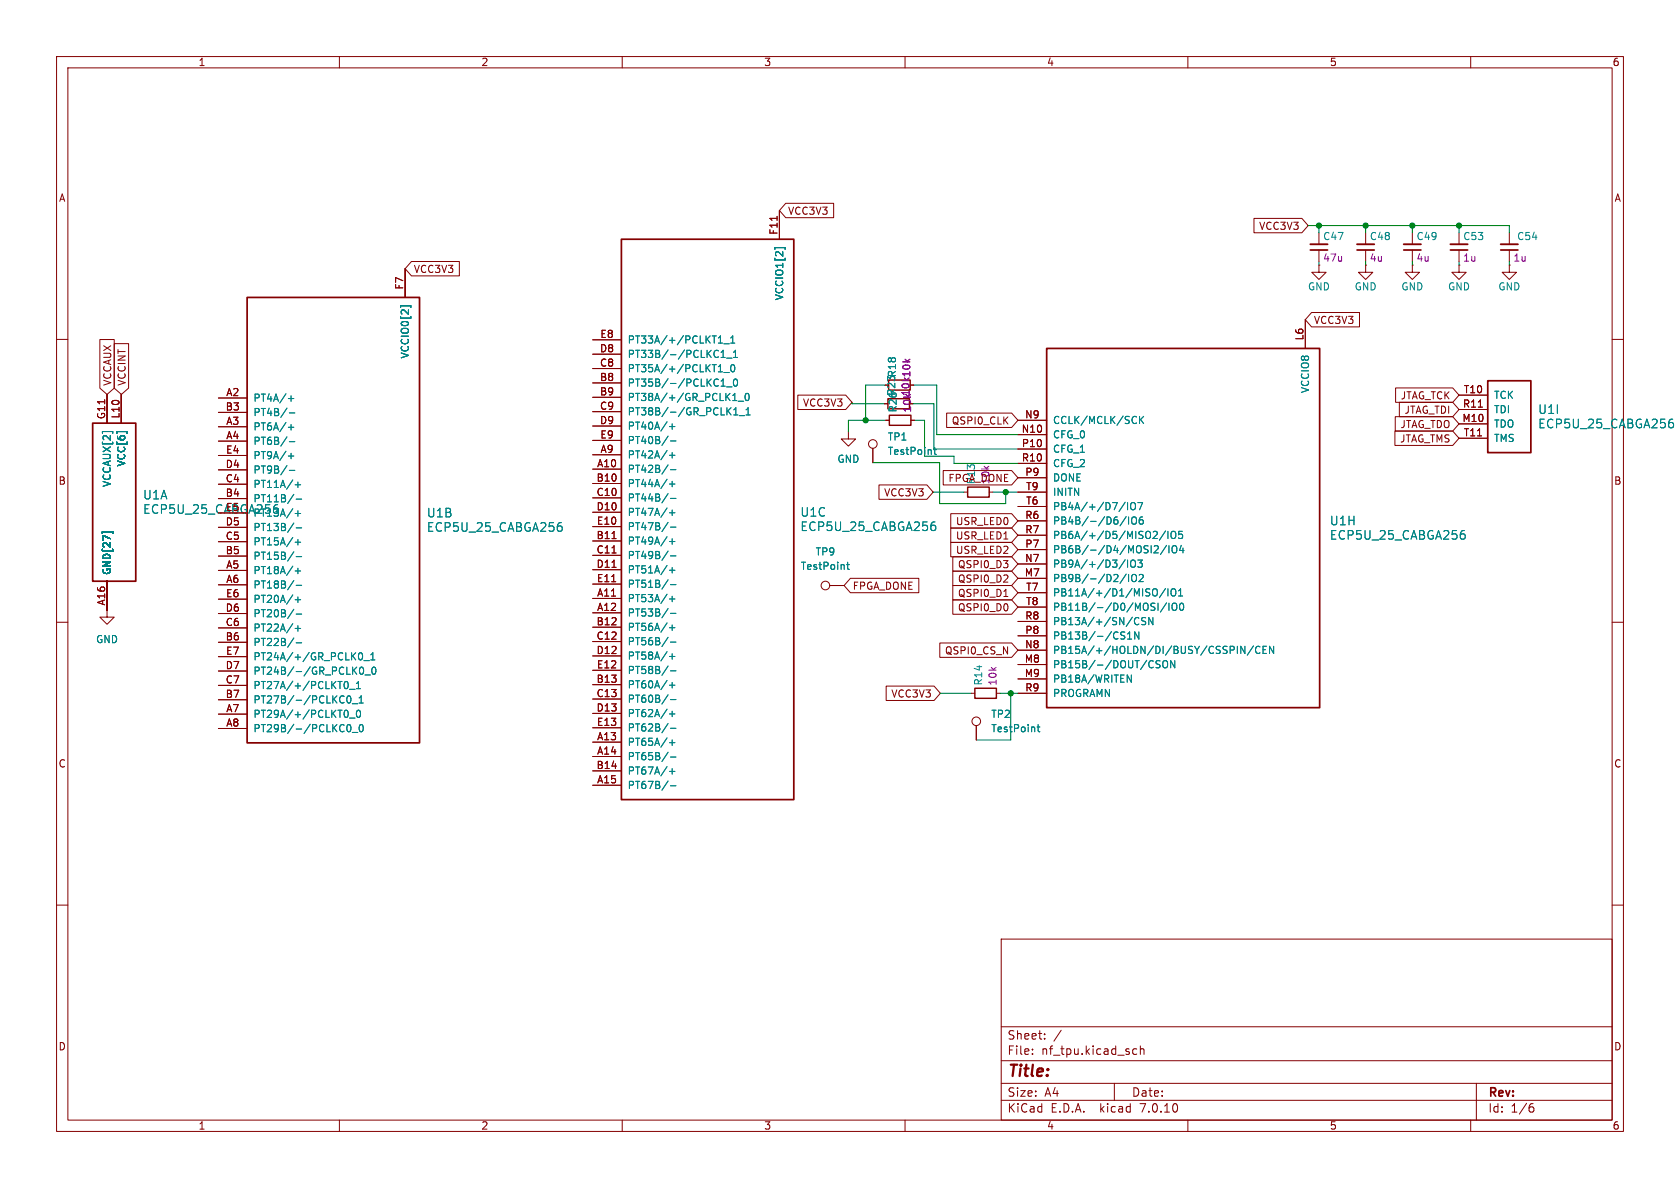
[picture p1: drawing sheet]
<svg xmlns="http://www.w3.org/2000/svg" width="297mm" height="210mm" viewBox="0 0 297 210" stroke-linecap="round" stroke-linejoin="round" font-family="sans-serif">
<g fill="none" stroke="#840000" stroke-width=".18">
<path d="M10 10h277v190h-277zM12 12h273v186h-273zM60 10v2M110 10v2M160 10v2M210 10v2M260 10v2M137.4 38.2v.8M137.8 37.2v5.1M138.9 35.9h8.5v2.6h-8.5l-1.1-1.3zM221.7 38.6h8.5l1.1 1.3-1.1 1.2h-8.5zM10 60h2"/>
<path d="M71.6 47.5v5.1M72.7 46.2h8.5v2.6h-8.5l-1.1-1.3zM230.8 56.5v5.1M231.9 55.2h8.4v2.6h-8.4l-1.1-1.3zM233.2 46.9v1.2h1.2l-1.2 1.3-1.3-1.3h1.3M233.2 46.9h.1M233.2 41.1v2.1M233.2 44.2v2M241.4 46.9v1.2h1.3l-1.3 1.3-1.2-1.3h1.2M241.4 46.9h.1M241.4 41.1v2.1M241.4 44.2v2"/>
<path d="M249.7 46.9v1.2h1.3l-1.3 1.3-1.3-1.3h1.3M249.7 46.9h.1M249.7 41.1v2.1M249.7 44.2v2M257.9 46.9v1.2h1.3l-1.3 1.3-1.2-1.3h1.2M257.9 46.9h.1M257.9 41.1v2.1M257.9 44.2v2M266.8 46.9v1.2h1.3l-1.3 1.3-1.2-1.3h1.2M266.8 46.9h.1M266.8 41.1v2.1M266.8 44.2v2"/>
<path d="M285 60h2M17.7 60h2.5v8.6l-1.3 1.1-1.2-1.1zM18.9 69.7v5.1M20.2 60.7h2.5v7.9l-1.2 1.1-1.3-1.1zM21.5 69.7v5.1M38.6 70.4h5.1M38.6 75.4h5.1M38.6 78h5.1M38.6 72.9h5.1M104.8 67.7h5.1M104.8 70.2h5.1M104.8 65.2h5.1"/>
<path d="M104.8 72.8h5.1M104.8 62.6h5.1M104.8 75.3h5.1M104.8 60.1h5.1M104.8 77.9h5.1M141 69.8h8.5l1.1 1.3-1.1 1.3h-8.5zM150 76.3v1.3h1.3l-1.3 1.3-1.3-1.3h1.3M154.3 79.2v2.6M156.3 71.4h.7M156.5 68.1h.6M156.6 74.3h.6M161 74.3h.7"/>
<path d="M167.4 73h11.4l1.2 1.3-1.2 1.3h-11.4zM180 76.8h5M180 74.3h5M180 79.4h5M246.6 76.2h10.2l1.1 1.3-1.1 1.2h-10.2zM246.7 73.7h10.1l1.1 1.2-1.1 1.3h-10.1zM246.7 68.6h10.1l1.1 1.3-1.1 1.2h-10.1zM247.4 71.1h9.4l1.1 1.3-1.1 1.3h-9.4zM257.9 74.9h5.1M257.9 72.4h5.1M257.9 69.9h5.1M257.9 77.5h5.1"/>
<path d="M261.4 72h.7M38.6 88.1h5.1M38.6 98.3h5.1M38.6 85.6h5.1M38.6 95.8h5.1M38.6 83.1h5.1M38.6 93.2h5.1M38.6 80.5h5.1M38.6 90.7h5.1M104.8 82.9h5.1M104.8 80.4h5.1M104.8 85.5h5.1"/>
<path d="M104.8 95.6h5.1M104.8 88h5.1M104.8 98.2h5.1M104.8 90.6h5.1M104.8 93.1h5.1M108.2 95.2h.7M108.2 97.8h.7M155.4 85.7h8.5l1.1 1.3-1.1 1.3h-8.5zM166.7 83.2h12.1l1.2 1.3-1.2 1.2h-12.1zM168.1 95.9h10.7l1.2 1.3-1.2 1.2h-10.7zM168.1 93.3h10.7l1.2 1.3-1.2 1.3h-10.7zM168.1 90.8h10.7l1.2 1.3-1.2 1.2h-10.7z"/>
<path d="M168.4 98.4h10.4l1.2 1.3-1.2 1.3h-10.4zM170.4 87h.7M174.9 87h.6M180 87h5M180 99.7h5M180 97.2h5M180 84.5h5M180 81.9h5M180 92.1h5M180 94.6h5M180 89.5h5M10 110h2"/>
<path d="M18.9 102.7v6.4h1.3l-1.3 1.3-1.2-1.3h1.2M38.6 100.8h5.1M38.6 103.4h5.1M38.6 113.5h5.1M38.6 111h5.1M38.6 108.5h5.1M38.6 118.6h5.1M38.6 105.9h5.1M38.6 116.1h5.1M104.8 105.8h5.1M104.8 108.3h5.1M104.8 110.9h5.1"/>
<path d="M104.8 113.4h5.1M104.8 100.7h5.1M104.8 116h5.1M104.8 103.3h5.1M104.8 118.5h5.1M108.1 102.8h.8M108.2 100.3h.7M146.7 103.5h2.5M150.3 102.2h12.1v2.6h-12.1l-1.1-1.3zM166.1 113.7h12.7l1.2 1.2-1.2 1.3h-12.7zM168.4 106h10.4l1.2 1.3-1.2 1.3h-10.4zM168.4 103.5h10.4l1.2 1.3-1.2 1.2h-10.4z"/>
<path d="M168.4 101h10.4l1.2 1.2-1.2 1.3h-10.4zM177.5 105.4h.7M180 102.2h5M180 117.5h5M180 114.9h5M180 112.4h5M180 109.9h5M180 104.8h5M180 107.3h5M285 110h2M38.6 126.2h5.1M38.6 128.8h5.1"/>
<path d="M38.6 123.7h5.1M38.6 121.2h5.1M104.8 131.2h5.1M104.8 133.7h5.1M104.8 138.8h5.1M104.8 121h5.1M104.8 136.3h5.1M104.8 123.6h5.1M104.8 126.1h5.1M104.8 128.7h5.1M156.7 121.3h8.4l1.1 1.3-1.1 1.2h-8.4zM171.7 122.6h.6"/>
<path d="M172.6 128.3v2.5M176.1 122.6h.7M180 122.6h5M180 120h5M10 160h2M285 160h2M177 166h108v32h-108zM60 198v2M110 198v2M160 198v2M177 194.5h108M177 191.5h108"/>
<path d="M177 187.5h108M177 181.5h108M182.5 186.3v.1M182.5 185.5v.1M184.7 183.6v.1M184.7 182.8v.1M187.6 182.1l-1.3 2M197 191.5v3M200.3 186.3l.2 .1 .5-.1M201 185.5l-.5-.1-.2 .1M201.6 185.5l.2-.1 .4 .1v.9M201.6 184.9v1.5"/>
<path d="M210 198v2M260 198v2M261 191.5v6.5M270.6 195.7h.3l.3 .3-.1 .5-.5 .1M271 195.1l-.4 .1"/>
<circle cx="154.3" cy="78.5" r=".76"/>
<circle cx="145.9" cy="103.5" r=".76"/>
<circle cx="172.6" cy="127.5" r=".76"/>
</g>
<path d="M43.7 52.6h30.5v78.7h-30.5zM109.9 42.3h30.4v99.1h-30.4zM231.6 44.2h3.1M239.9 44.2h3.1M248.2 44.2h3M256.4 44.2h3.1M265.3 44.2h3.1M16.4 74.8h7.6v27.9h-7.6zM185 61.6h48.3v63.5h-48.3zM263 67.3h7.6v12.7h-7.6z" fill="none" stroke="#840000" stroke-width=".3"/>
<path d="M231.6 43.2h3.1M239.9 43.2h3.1M248.2 43.2h3M256.4 43.2h3.1M265.3 43.2h3.1" fill="none" stroke="#840000" stroke-width=".33"/>
<g fill="none" stroke="#008484" stroke-width=".18">
<path d="M70.8 54.4v-.3h1.8v.3M127.1 59.7l.3-.3v1.3M129.2 59.7l.3-.3v1.3M137 44.1v-.3h1.8v.3M18.1 76.6v-.3h1.8v.3M20.7 76.6v-.3h1.8v.3M51 70.5h.9M51 75.5h.9M51.2 78.1h.9M51.2 73h.9M51.5 70v.9M51.5 75v1"/>
<path d="M118.1 77.1l-1.1 1.6M118.3 75.4h1M118.5 77.9h1M118.8 74.9v1M126.9 62h.1M127 63.1h-.1M127 65.7h.7M127 60.7h.7M127.5 68.3h.7M127.5 62.3l.3-.4v1.3M127.5 67.4l.3-.4v1.3M127.5 63.2h.7"/>
<path d="M128 65.9h.9M128 60.8h.9M128.4 68.4h1M128.4 63.3h1M129.2 60.7h.7M129.3 64.6l.2-.1a.68 .68 0 0 1 .4 .6 .68 .68 0 0 1-.4 .6l-.2-.1-.1-.4zM129.5 70.8h.8M129.7 63.2h.7M129.7 62.3l.3-.4v1.3M129.7 73.4h.7M129.7 72.4l.4-.3v1.3M129.8 67.1l.2-.1a.68 .68 0 0 1 .4 .6 .68 .68 0 0 1-.4 .7 .84 .84 0 0 1-.2-1.2z"/>
<path d="M130.5 70.9h1M130.7 73.5h1M131.8 69.7l.2-.2a.68 .68 0 0 1 .5 .7 .68 .68 0 0 1-.5 .6l-.2-.1-.1-.4zM131.9 73.4h.7M131.9 72.4l.4-.3v1.3M165.1 79.5h.4M165.2 79.1v1.1l.3 .1M201.5 73.6v1.3M201.6 74.1l.6 .8M202.2 73.6l-.7 .7M295.1 74.8l.5-.1 .3 .3-.2 .6h-.6M295.7 74.1l-.5 .1"/>
<path d="M18.1 94.3v-.3h1.8v.3M51 80.6h.9M51.2 83.2h.9M51.5 80.1v1M51.9 87.4l-1 1.6M51.9 97.5l-1 1.7M51.9 92.5l-1 1.6M52.2 85.7h1M52.2 95.9h1M52.2 90.8h1M52.4 88.2h.9M52.4 98.4h.9"/>
<path d="M52.4 93.3h.9M52.7 85.2v1M52.7 90.3v1M52.7 95.4v.9M98.7 93h.4l.3 .3-.2 .5h-.5M99.2 92.4l-.5 .1M118.1 82.2l-1.1 1.6M118.1 87.3l-1.1 1.6M118.1 97.4l-1.1 1.7M118.1 92.3l-1.1 1.7M118.3 80.5h1M118.3 85.6h1"/>
<path d="M118.3 95.7h1M118.3 90.6h1M118.5 83h1M118.5 88.1h1M118.5 98.3h1M118.5 93.2h1M118.8 80v1M118.8 85.1v1M118.8 90.2v.9M118.8 95.2v1M149.7 99.8h.5M149.9 99.4v1.1l.3 .2"/>
<path d="M164.7 92.9l.4-.1 .3 .3-.1 .6h-.6M165.3 92.3l-.5 .1M198.9 98.9l-1.1 1.7M198.9 88.8l-1.1 1.6M199.1 91.3l-1.1 1.7M199.3 88.8v1.3M199.3 99v1.3M199.5 91.4v1.3M199.9 99.2l.3-.2a.43 .43 0 0 1 .5 .4v.5a.42 .42 0 0 1-.4 .4 .42 .42 0 0 1-.4-.4zM199.9 89l.3-.2a.43 .43 0 0 1 .5 .5v.4a.42 .42 0 0 1-.4 .4 .42 .42 0 0 1-.4-.4zM200.1 91.6l.3-.2a.43 .43 0 0 1 .5 .4v.4a.42 .42 0 0 1-.4 .5 .42 .42 0 0 1-.4-.5zM201.2 99h.7l-.4 .5 .4 .1v.6l-.2 .1-.5-.1"/>
<path d="M201.2 88.8h.8l-.5 1.3M202 91.4h-.4a.86 .86 0 0 0 0 1.3l.5-.2v-.4l-.2-.2h-.4l-.1 .2M204.2 96.5h.5l.1 .3-.8 .9h.8M206.1 93.9l-1.1 1.6M206.2 96.4l-1.1 1.6M206.5 93.9v1.3M206.7 96.5v1.2M207.1 94.1l.2-.2a.43 .43 0 0 1 .6 .4v.5a.42 .42 0 0 1-.5 .4 .42 .42 0 0 1-.4-.4zM207.3 96.6l.2-.1a.43 .43 0 0 1 .5 .4v.4a.42 .42 0 0 1-.4 .5 .42 .42 0 0 1-.4-.5zM208.8 96.4l-.3 .9h.8M209 93.9h-.6v.6l.1-.1 .5 .1 .1 .2-.1 .4-.2 .1-.4-.1M209.1 96.9v.8"/>
<path d="M258.3 94.4h.4l.3 .3-.1 .5h-.6M258.9 93.8l-.5 .1M51.9 102.6l-1 1.7M51.9 112.8l-1 1.6M51.9 107.7l-1 1.6M52.2 100.9h1M52.2 111.1h1M52.2 106h1M52.4 103.5h.9M52.4 113.6h.9M52.4 108.6h.9M52.7 100.4v1"/>
<path d="M52.7 105.5v1M52.7 110.6v1M63.6 115.4h.1a.68 .68 0 0 1 .4 .6 .68 .68 0 0 1-.4 .7l-.1-.1M63.7 118l.2-.1a.68 .68 0 0 1 .4 .7 .68 .68 0 0 1-.4 .6l-.2-.1-.1-.4zM64.3 116.8h1M64.5 119.3h1M65.5 116.7h.8M65.5 115.8l.4-.4v1.3M65.8 118l.2-.1a.68 .68 0 0 1 .5 .7 .68 .68 0 0 1-.5 .6l-.2-.1-.1-.4zM118.1 107.6l-1.1 1.6M118.1 112.7l-1.1 1.6M118.1 102.5l-1.1 1.6"/>
<path d="M118.1 117.7l-1.1 1.7M118.3 105.9h1M118.3 111h1M118.3 100.8h1M118.3 116h1M118.5 108.4h1M118.5 113.5h1M118.5 103.3h1M118.5 118.6h1M118.8 100.3v1M118.8 105.4v1M118.8 110.5v1"/>
<path d="M118.8 115.6v.9M198.3 112.2l.4 .2 .2 .2-.2 .3-.4 .1M198.3 111.8h.6M199.1 101.5l-1.1 1.6M199.3 119.3l.7 1.3v-1.3M199.3 113h.8M199.3 112.1l.4-.4v1.3M199.5 101.5v1.3M200.1 101.7l.3-.2a.43 .43 0 0 1 .5 .5v.4a.42 .42 0 0 1-.4 .4 .42 .42 0 0 1-.4-.4zM200.7 110.3l.3 .1 .3-.1M201.3 111.7v1.3l-.7-1.3v1.3M201.3 109.3l-.3-.1-.3 .1"/>
<path d="M201.4 101.7l.5-.2 .2 .4-.8 .9h.8M202.5 109.2h-.4l-.2 .1v.3l.5 .3 .1 .3-.2 .2h-.5M203.8 109.2v1.2l-.7-1.2v1.2M204.4 104.1a.9 .9 0 0 1 0 1.2M204.7 106.6v1.3M205.1 116.8h-.5l-.2 .1v.4l.6 .2 .1 .3-.3 .3-.4-.1M205.7 116.8h.2a.43 .43 0 0 1 .5 .4v.4a.42 .42 0 0 1-.4 .5 .42 .42 0 0 1-.4-.5v-.4zM206.1 104l-1.1 1.7M206.2 106.6l-1.1 1.6M206.5 104.1v1.3M206.7 106.6v1.3M207.1 104.3l.2-.2a.43 .43 0 0 1 .6 .4v.4a.42 .42 0 0 1-.5 .5 .42 .42 0 0 1-.4-.5z"/>
<path d="M207.4 106.7l.1-.1a.43 .43 0 0 1 .5 .4v.5a.42 .42 0 0 1-.4 .4 .42 .42 0 0 1-.4-.4v-.5zM207.7 116.8v1.3l-.7-1.3v1.3M208.4 105.4h.7M208.4 104.4l.3-.3v1.3M208.7 106.7l.1-.1a.68 .68 0 0 1 .5 .7 .68 .68 0 0 1-.5 .6 .84 .84 0 0 1-.1-1.2zM220.1 114.2v1.3l-.7-1.3v1.3M221.6 114.2l-1.1 1.6M222.7 114.4a.6 .6 0 0 0-.8 .4 .6 .6 0 0 0 .6 .7l.2-.1M223.3 114.8h.4M223.9 114.2h-.6v1.3h.6M225.2 114.2v1.3l-.8-1.3v1.3M60.8 123.1h.1"/>
<path d="M60.8 124.2h.1M61 120.5h.1a.68 .68 0 0 1 .5 .6 .68 .68 0 0 1-.5 .6h-.1M61.3 125.5a.79 .79 0 0 1 0 1.3M61.4 128.2l.2-.1a.68 .68 0 0 1 .5 .6 .68 .68 0 0 1-.5 .7l-.2-.2-.1-.3zM61.4 123.1l.2-.1a.68 .68 0 0 1 .5 .6 .68 .68 0 0 1-.5 .7l-.2-.1-.1-.4zM61.8 126.9h1M61.8 121.9h1M62.3 129.5h.9M62.3 124.4h.9M63 121.7h.7M63 120.8l.4-.3v1.2M63.2 125.6l.1-.1a.68 .68 0 0 1 .5 .7 .68 .68 0 0 1-.5 .6 .84 .84 0 0 1-.1-1.2z"/>
<path d="M63.5 124.3h.7M63.5 123.4l.4-.4v1.3M63.7 128.1h.1a.68 .68 0 0 1 .4 .6 .68 .68 0 0 1-.4 .7 .84 .84 0 0 1-.1-1.3zM118.1 133l-1.1 1.6M118.1 138.1l-1.1 1.6M118.1 122.8l-1.1 1.7M118.1 127.9l-1.1 1.6M118.3 131.3h1M118.3 121.1h1M118.3 136.4h1M118.3 126.2h1M118.5 133.8h1"/>
<path d="M118.5 138.9h1M118.5 123.7h1M118.5 128.7h1M118.8 120.6v1M118.8 125.7v1M118.8 130.8v1M118.8 135.9v1M183.3 128.5h.5M183.5 128.1v1.1l.3 .2"/>
</g>
<path d="M157 70.5h3.8v1.8h-3.8zM157.1 67.2h3.8v1.8h-3.8zM157.2 73.4h3.8v1.8h-3.8zM171.1 86.1h3.8v1.8h-3.8zM172.3 121.7h3.8v1.7h-3.8z" fill="none" stroke="#840000" stroke-width=".25"/>
<g fill="none" stroke="#008400" stroke-width=".18">
<path d="M231.3 39.9h35.5v1.2M233.2 39.9v1.2M241.4 39.9v1.2M249.7 39.9v1.2M257.9 39.9v1.2M233.2 46.2v.7M241.4 46.2v.7M249.7 46.2v.7M257.9 46.2v.7M266.8 46.2v.7M150.6 71.1v.3h5.7M156.5 68.1h-3.5v6.2"/>
<path d="M156.6 74.3h-6.6v2M161.4 71.4h3.7v8h14.9M161.5 68.1h4.1v8.7h14.4M161.7 74.3h1.7v6.3h5.3v1.3h11.3M154.3 81.8h11.8v7.2h11.7v-2M165 87h5.4M175.5 87h4.5M166.2 122.6h5.5M176.8 122.6h3.2M178.7 122.6v8.2h-6.1"/>
</g>
<g fill="#008400" stroke="#008400" stroke-width=".18">
<circle cx="257.9" cy="39.9" r=".46"/>
<circle cx="233.2" cy="39.9" r=".46"/>
<circle cx="249.7" cy="39.9" r=".46"/>
<circle cx="241.4" cy="39.9" r=".46"/>
<circle cx="153" cy="74.3" r=".46"/>
<circle cx="178.7" cy="122.6" r=".46"/>
<circle cx="177.8" cy="87" r=".46"/>
</g>
<text font-size="2.8" fill="#840000" x="178" y="190.9">Title:</text>
<g font-size="2.1" fill="#008484">
<text x="271.8" y="73.4">U1I</text>
<text x="271.8" y="75.9">ECP5U_25_CABGA256</text>
<text x="25.2" y="88.5">U1A</text>
<text x="25.2" y="91">ECP5U_25_CABGA256</text>
<text x="75.4" y="91.7">U1B</text>
<text x="75.4" y="94.2">ECP5U_25_CABGA256</text>
<text x="141.4" y="91.5">U1C</text>
<text x="141.4" y="94.1">ECP5U_25_CABGA256</text>
<text x="235" y="93.1">U1H</text>
<text x="235" y="95.6">ECP5U_25_CABGA256</text>
</g>
<g font-size="2.1" fill="#840000">
<text x="178" y="184">Sheet:</text>
<text x="178" y="186.7">File:</text>
<text x="184.1" y="186.7">nf_tpu.kicad_sch</text>
<text x="178" y="196.9">KiCad</text>
<text x="178" y="194.1">Size:</text>
<text x="184.7" y="194.1">A4</text>
<text x="185.7" y="196.9">E.D.A.</text>
<text x="194.6" y="196.9">kicad</text>
<text x="200" y="194.1">Date:</text>
<text x="201.8" y="196.9">7.0.10</text>
<text x="263" y="194.3">Rev:</text>
<text x="263" y="196.9">Id:</text>
<text x="267.1" y="196.9">1/6</text>
</g>
<g font-size="1.8" fill="#840000">
<text x="35" y="11.9">1</text>
<text x="85" y="11.9">2</text>
<text x="135" y="11.9">3</text>
<text x="185" y="11.9">4</text>
<text x="235" y="11.9">5</text>
<text x="285" y="11.9">6</text>
<text x="10.3" y="35.9">A</text>
<text x="285.3" y="35.9">A</text>
<text x="137.5" y="41.6" transform="rotate(-90 137.5 41.6)">F11</text>
<text x="139.2" y="38.2">VCC3V3</text>
<text x="222.5" y="40.8">VCC3V3</text>
<text x="71.4" y="51.3" transform="rotate(-90 71.4 51.3)">F7</text>
<text x="73.1" y="48.5">VCC3V3</text>
<text x="106" y="59.8">E8</text>
<text x="232.2" y="57.5">VCC3V3</text>
<text x="106" y="64.9">C8</text>
<text x="106" y="62.4">D8</text>
<text x="230.5" y="60.3" transform="rotate(-90 230.5 60.3)">L6</text>
<text x="19.9" y="68.3" transform="rotate(-90 19.9 68.3)">VCCAUX</text>
<text x="22.4" y="68.3" transform="rotate(-90 22.4 68.3)">VCCINT</text>
<text x="39.9" y="70.1">A2</text>
<text x="106" y="67.4">B8</text>
<text x="106" y="70">B9</text>
<text x="247.5" y="70.8">JTAG_TCK</text>
<text x="258.7" y="69.6">T10</text>
<text x="18.7" y="74.2" transform="rotate(-90 18.7 74.2)">G11</text>
<text x="21.2" y="74.1" transform="rotate(-90 21.2 74.1)">L10</text>
<text x="39.8" y="72.6">B3</text>
<text x="39.9" y="75.2">A3</text>
<text x="39.9" y="77.7">A4</text>
<text x="106" y="72.5">C9</text>
<text x="106" y="75.1">D9</text>
<text x="106" y="77.6">E9</text>
<text x="141.9" y="72.1">VCC3V3</text>
<text x="161.3" y="73" transform="rotate(-90 161.3 73)">10k10k 10k</text>
<text x="168.2" y="75.2">QSPI0_CLK</text>
<text x="180.5" y="76.6">N10</text>
<text x="181.1" y="74">N9</text>
<text x="247.5" y="75.9">JTAG_TDO</text>
<text x="248.2" y="73.3">JTAG_TDI</text>
<text x="258.4" y="74.7">M10</text>
<text x="258.5" y="72.1">R11</text>
<text x="258.7" y="77.2">T11</text>
<text x="39.8" y="82.8">D4</text>
<text x="39.9" y="80.3">E4</text>
<text x="105.5" y="82.7">A10</text>
<text x="106.1" y="80.1">A9</text>
<text x="180.6" y="79.1">P10</text>
<text x="180.6" y="81.7">R10</text>
<text x="247.4" y="78.4">JTAG_TMS</text>
<text x="10.3" y="85.9">B</text>
<text x="39.8" y="87.9">B4</text>
<text x="39.8" y="85.3">C4</text>
<text x="105.4" y="85.2">B10</text>
<text x="105.4" y="87.8">C10</text>
<text x="156.2" y="87.9">VCC3V3</text>
<text x="167.6" y="85.4">FPGA_DONE</text>
<text x="172.6" y="85.7" transform="rotate(-90 172.6 85.7)">R13</text>
<text x="175.1" y="85.7" transform="rotate(-90 175.1 85.7)">10k</text>
<text x="181.2" y="84.2">P9</text>
<text x="181.3" y="89.3">T6</text>
<text x="181.3" y="86.7">T9</text>
<text x="285.3" y="85.9">B</text>
<text x="39.8" y="95.5">C5</text>
<text x="39.8" y="93">D5</text>
<text x="39.9" y="90.4">E5</text>
<text x="105.4" y="95.4">B11</text>
<text x="105.4" y="90.3">D10</text>
<text x="105.4" y="92.8">E10</text>
<text x="168.9" y="95.6">USR_LED1</text>
<text x="168.9" y="93">USR_LED0</text>
<text x="181.2" y="91.8">R6</text>
<text x="181.2" y="94.4">R7</text>
<text x="39.8" y="98">B5</text>
<text x="39.9" y="100.6">A5</text>
<text x="105.4" y="97.9">C11</text>
<text x="105.4" y="100.5">D11</text>
<text x="168.9" y="98.1">USR_LED2</text>
<text x="169.3" y="100.6">QSPI0_D3</text>
<text x="181.1" y="102">M7</text>
<text x="181.1" y="99.4">N7</text>
<text x="181.2" y="96.9">P7</text>
<text x="18.7" y="107.1" transform="rotate(-90 18.7 107.1)">A16</text>
<text x="39.9" y="105.7">E6</text>
<text x="39.9" y="103.1">A6</text>
<text x="105.4" y="103">E11</text>
<text x="105.5" y="105.5">A11</text>
<text x="150.7" y="104.5">FPGA_DONE</text>
<text x="169.3" y="105.7">QSPI0_D1</text>
<text x="169.3" y="103.2">QSPI0_D2</text>
<text x="181.3" y="104.5">T7</text>
<text x="181.3" y="107.1">T8</text>
<text x="39.8" y="113.3">B6</text>
<text x="39.8" y="110.7">C6</text>
<text x="39.8" y="108.2">D6</text>
<text x="105.4" y="110.6">B12</text>
<text x="105.4" y="113.2">C12</text>
<text x="105.5" y="108.1">A12</text>
<text x="169.3" y="108.3">QSPI0_D0</text>
<text x="181.2" y="112.1">P8</text>
<text x="181.2" y="109.6">R8</text>
<text x="39.8" y="118.4">D7</text>
<text x="39.9" y="115.8">E7</text>
<text x="105.4" y="115.7">D12</text>
<text x="105.4" y="118.2">E12</text>
<text x="167" y="115.9">QSPI0_CS_N</text>
<text x="181.1" y="117.2">M8</text>
<text x="181.1" y="119.8">M9</text>
<text x="181.1" y="114.7">N8</text>
<text x="39.8" y="123.4">B7</text>
<text x="39.8" y="120.9">C7</text>
<text x="39.9" y="126">A7</text>
<text x="105.4" y="120.8">B13</text>
<text x="105.4" y="123.3">C13</text>
<text x="105.4" y="125.9">D13</text>
<text x="157.5" y="123.5">VCC3V3</text>
<text x="181.2" y="122.3">R9</text>
<text x="39.9" y="128.5">A8</text>
<text x="105.4" y="128.4">E13</text>
<text x="105.5" y="130.9">A13</text>
<text x="10.3" y="135.9">C</text>
<text x="105.4" y="136">B14</text>
<text x="105.5" y="133.5">A14</text>
<text x="285.3" y="135.9">C</text>
<text x="105.5" y="138.6">A15</text>
<text x="10.3" y="185.9">D</text>
<text x="285.3" y="185.9">D</text>
<text x="35" y="199.9">1</text>
<text x="85" y="199.9">2</text>
<text x="135" y="199.9">3</text>
<text x="185" y="199.9">4</text>
<text x="235" y="199.9">5</text>
<text x="285" y="199.9">6</text>
</g>
<g font-size="1.8" fill="#840084">
<text x="233.8" y="46.5">47u</text>
<text x="242.1" y="46.5">4u</text>
<text x="250.3" y="46.5">4u</text>
<text x="258.6" y="46.5">1u</text>
<text x="267.5" y="46.5">1u</text>
<text x="176.4" y="121.3" transform="rotate(-90 176.4 121.3)">10k</text>
</g>
<g font-size="1.8" fill="#008484">
<text x="233.8" y="42.6">C47</text>
<text x="242.1" y="42.6">C48</text>
<text x="250.3" y="42.6">C49</text>
<text x="258.6" y="42.6">C53</text>
<text x="268.1" y="42.6">C54</text>
<text x="138.7" y="53.2" transform="rotate(-90 138.7 53.2)">VCCIO1[2]</text>
<text x="231.1" y="51.5">GND</text>
<text x="239.4" y="51.5">GND</text>
<text x="247.6" y="51.5">GND</text>
<text x="255.9" y="51.5">GND</text>
<text x="264.8" y="51.5">GND</text>
<text x="72.5" y="63.5" transform="rotate(-90 72.5 63.5)">VCCIO0[2]</text>
<text x="110.9" y="63.5">PT33B/-/PCLKC1_1</text>
<text x="110.9" y="60.9">PT33A/+/PCLKT1_1</text>
<text x="44.7" y="71.2">PT4A/+</text>
<text x="110.9" y="68.6">PT35B/-/PCLKC1_0</text>
<text x="110.9" y="71.1">PT38A/+/GR_PCLK1_0</text>
<text x="110.9" y="66">PT35A/+/PCLKT1_0</text>
<text x="158.6" y="66.8" transform="rotate(-90 158.6 66.8)">R18</text>
<text x="231.6" y="69.6" transform="rotate(-90 231.6 69.6)">VCCIO8</text>
<text x="264" y="70.7">TCK</text>
<text x="44.7" y="76.3">PT6A/+</text>
<text x="44.7" y="73.8">PT4B/-</text>
<text x="110.9" y="73.6">PT38B/-/GR_PCLK1_1</text>
<text x="110.9" y="76.2">PT40A/+</text>
<text x="158.7" y="73" transform="rotate(-90 158.7 73)">R26R23</text>
<text x="186.1" y="77.7">CFG_0</text>
<text x="186.1" y="75.2">CCLK/MCLK/SCK</text>
<text x="264" y="75.8">TDO</text>
<text x="264" y="73.3">TDI</text>
<text x="22.3" y="82.6" transform="rotate(-90 22.3 82.6)">VCC[6]</text>
<text x="44.7" y="78.8">PT6B/-</text>
<text x="44.7" y="83.9">PT9B/-</text>
<text x="44.7" y="81.4">PT9A/+</text>
<text x="110.9" y="83.8">PT42B/-</text>
<text x="110.9" y="81.3">PT42A/+</text>
<text x="110.9" y="78.7">PT40B/-</text>
<text x="148" y="82">GND</text>
<text x="156.9" y="78.1">TP1</text>
<text x="156.9" y="80.6">TestPoint</text>
<text x="186.1" y="80.2">CFG_1</text>
<text x="186.1" y="82.8">CFG_2</text>
<text x="264" y="78.3">TMS</text>
<text x="19.8" y="86.2" transform="rotate(-90 19.8 86.2)">VCCAUX[2]</text>
<text x="44.7" y="89">PT11B/-</text>
<text x="44.7" y="86.5">PT11A/+</text>
<text x="110.9" y="86.3">PT44A/+</text>
<text x="110.9" y="88.9">PT44B/-</text>
<text x="186.1" y="85.3">DONE</text>
<text x="186.1" y="87.9">INITN</text>
<text x="44.7" y="94.1">PT13B/-</text>
<text x="44.7" y="91.5">PT13A/+</text>
<text x="110.9" y="91.4">PT47A/+</text>
<text x="110.9" y="94">PT47B/-</text>
<text x="186.1" y="92.9">PB4B/-/D6/IO6</text>
<text x="186.1" y="95.5">PB6A/+/D5/MISO2/IO5</text>
<text x="186.1" y="90.4">PB4A/+/D7/IO7</text>
<text x="19.8" y="101.7" transform="rotate(-90 19.8 101.7)">GND[27]</text>
<text x="44.7" y="101.7">PT18A/+</text>
<text x="44.7" y="99.2">PT15B/-</text>
<text x="44.7" y="96.6">PT15A/+</text>
<text x="110.9" y="96.5">PT49A/+</text>
<text x="110.9" y="99">PT49B/-</text>
<text x="110.9" y="101.6">PT51A/+</text>
<text x="141.5" y="100.9">TestPoint</text>
<text x="144.1" y="98.4">TP9</text>
<text x="186.1" y="100.6">PB9A/+/D3/IO3</text>
<text x="186.1" y="98">PB6B/-/D4/MOSI2/IO4</text>
<text x="44.7" y="104.2">PT18B/-</text>
<text x="44.7" y="106.8">PT20A/+</text>
<text x="110.9" y="106.7">PT53A/+</text>
<text x="110.9" y="104.1">PT51B/-</text>
<text x="186.1" y="103.1">PB9B/-/D2/IO2</text>
<text x="186.1" y="105.6">PB11A/+/D1/MISO/IO1</text>
<text x="16.9" y="113.9">GND</text>
<text x="44.7" y="111.9">PT22A/+</text>
<text x="44.7" y="109.3">PT20B/-</text>
<text x="110.9" y="109.2">PT53B/-</text>
<text x="110.9" y="111.7">PT56A/+</text>
<text x="186.1" y="113.3">PB13B/-/CS1N</text>
<text x="186.1" y="110.7">PB13A/+/SN/CSN</text>
<text x="186.1" y="108.2">PB11B/-/D0/MOSI/IO0</text>
<text x="44.7" y="114.4">PT22B/-</text>
<text x="44.7" y="119.5">PT24B/-/GR_PCLK0_0</text>
<text x="44.7" y="116.9">PT24A/+/GR_PCLK0_1</text>
<text x="110.9" y="114.3">PT56B/-</text>
<text x="110.9" y="116.8">PT58A/+</text>
<text x="110.9" y="119.4">PT58B/-</text>
<text x="186.1" y="118.3">PB15B/-/DOUT/CSON</text>
<text x="186.1" y="115.8">PB15A/+/HOLDN/DI/BUSY/CSSPIN/CEN</text>
<text x="44.7" y="124.6">PT27B/-/PCLKC0_1</text>
<text x="44.7" y="122">PT27A/+/PCLKT0_1</text>
<text x="110.9" y="121.9">PT60A/+</text>
<text x="110.9" y="124.4">PT60B/-</text>
<text x="173.8" y="121.3" transform="rotate(-90 173.8 121.3)">R14</text>
<text x="186.1" y="120.9">PB18A/WRITEN</text>
<text x="186.1" y="123.4">PROGRAMN</text>
<text x="44.7" y="127.1">PT29A/+/PCLKT0_0</text>
<text x="44.7" y="129.6">PT29B/-/PCLKC0_0</text>
<text x="110.9" y="127">PT62A/+</text>
<text x="110.9" y="129.5">PT62B/-</text>
<text x="175.1" y="127.1">TP2</text>
<text x="175.1" y="129.6">TestPoint</text>
<text x="110.9" y="132.1">PT65A/+</text>
<text x="110.9" y="134.6">PT65B/-</text>
<text x="110.9" y="137.1">PT67A/+</text>
<text x="110.9" y="139.7">PT67B/-</text>
</g>
</svg>
